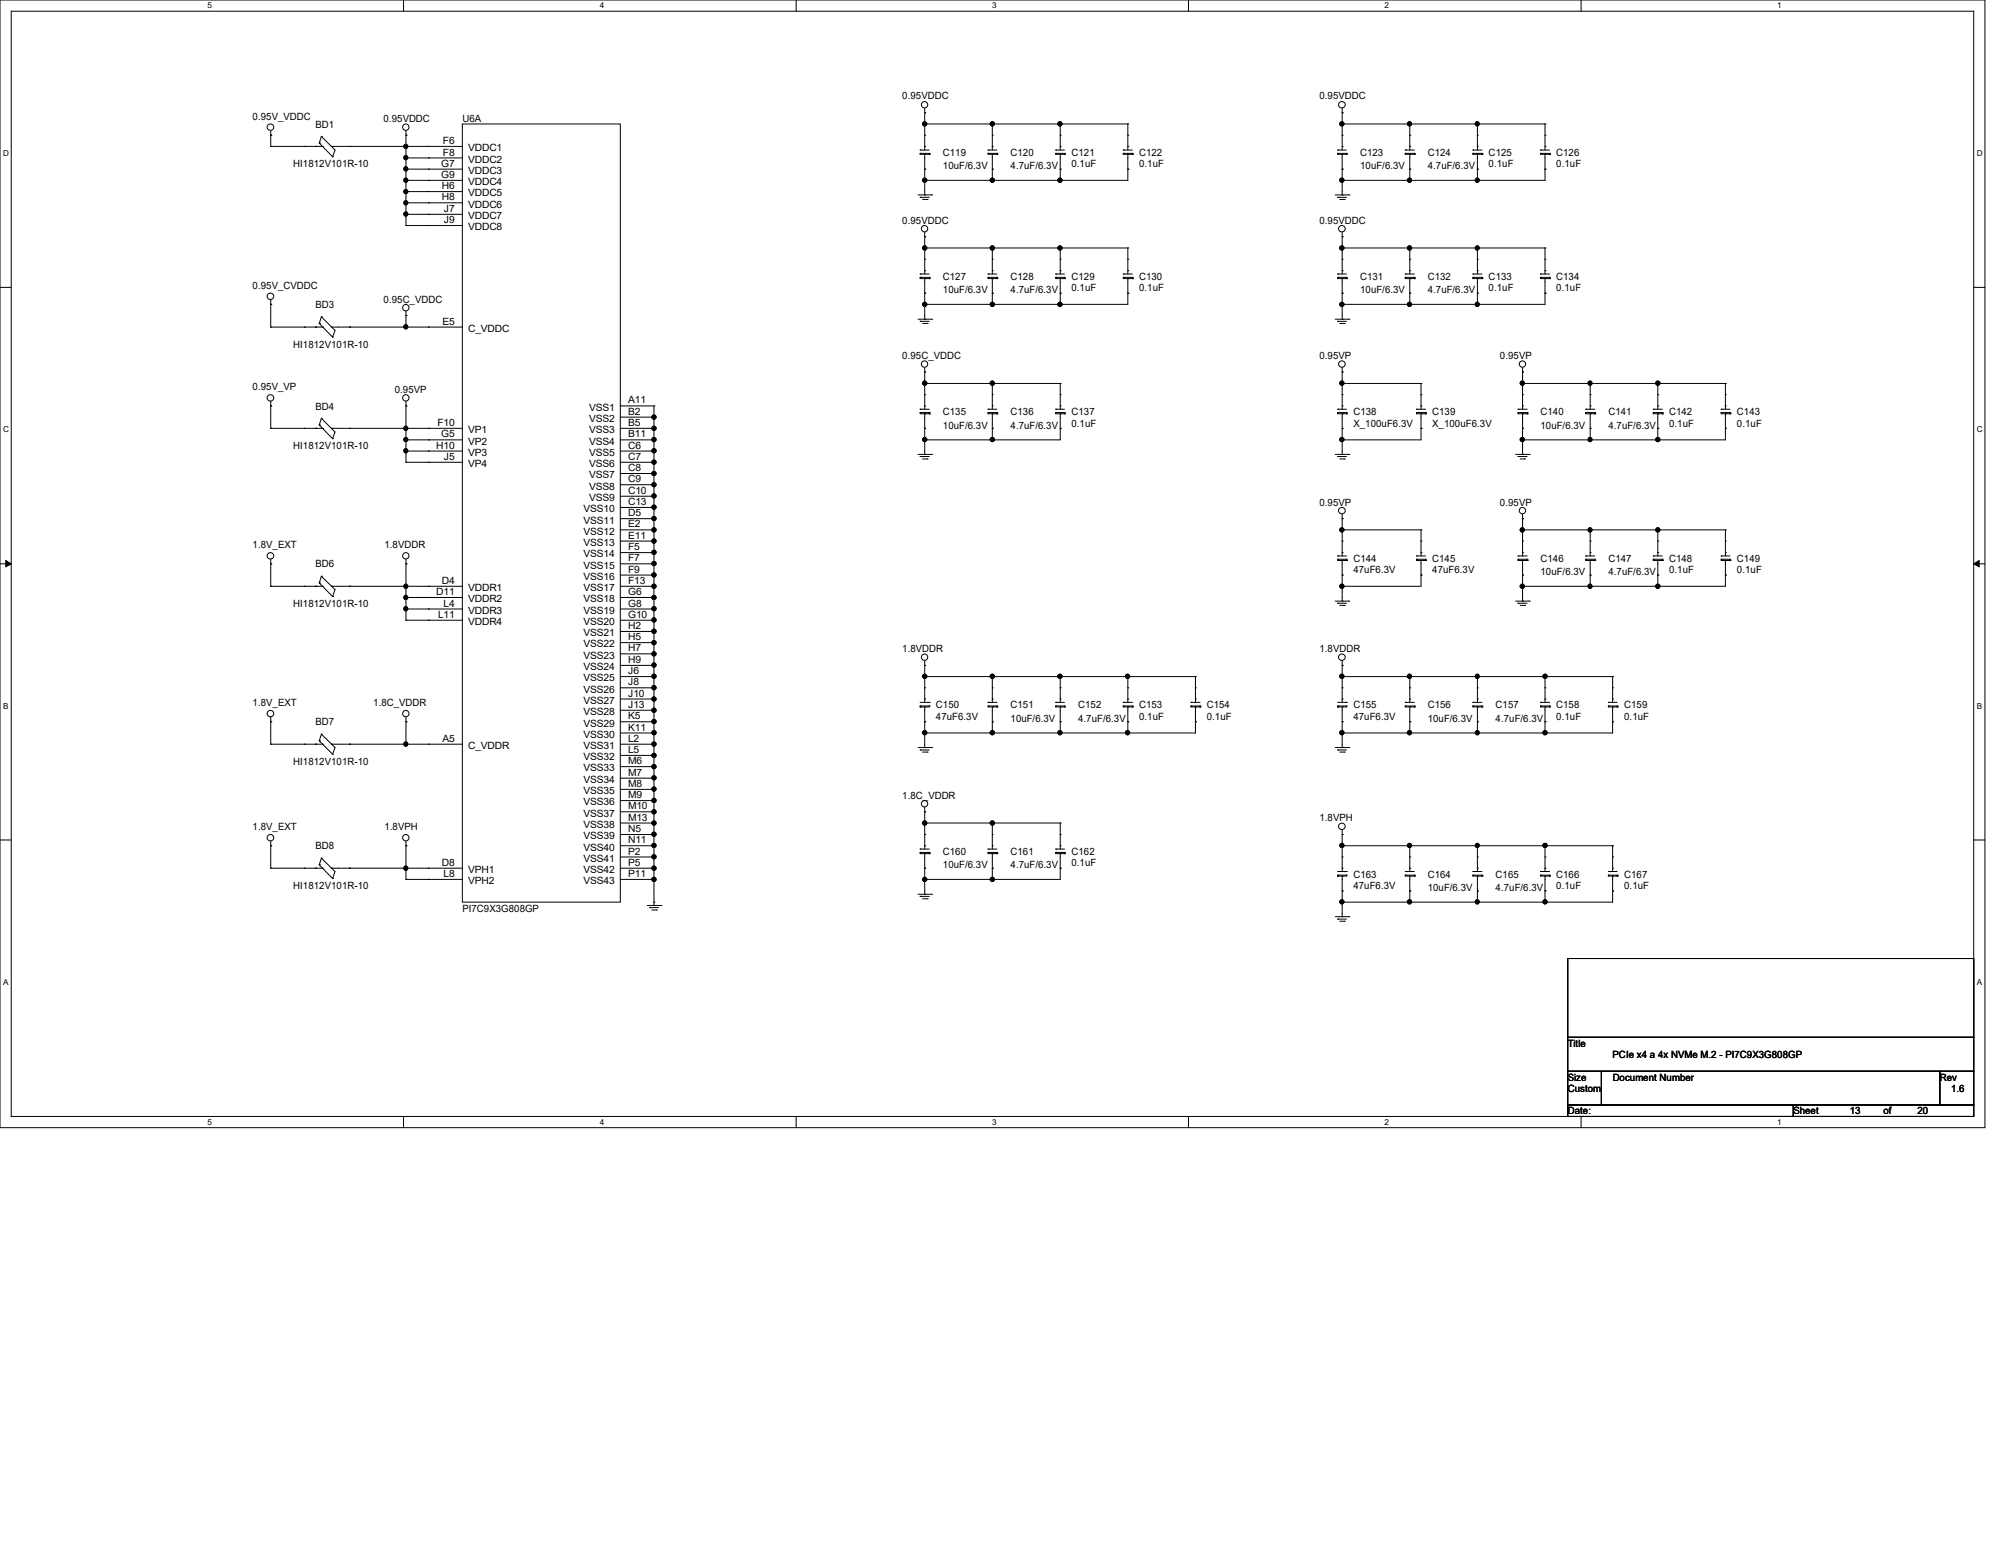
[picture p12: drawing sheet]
<svg xmlns="http://www.w3.org/2000/svg" width="279mm" height="216mm" viewBox="0 0 279 216" stroke-linecap="round" stroke-linejoin="round" font-family="sans-serif">
<path d="M0 0h277.2v157.5h-277.2zM1.6 1.6h274v154.3h-274z" fill="none" stroke="#000" stroke-width=".14"/>
<g fill="#fff">
<path d="M29 .2h.5v1.2h-.5z"/>
<path d="M29 156.1h.5v1.2h-.5z"/>
</g>
<path d="M56.3 0v1.6M56.3 155.9v1.6" fill="none" stroke="#000" stroke-width=".14"/>
<g fill="#fff">
<path d="M83.7 .2h.6v1.2h-.6z"/>
<path d="M83.7 156.1h.6v1.2h-.6z"/>
</g>
<path d="M111.2 0v1.6M111.2 155.9v1.6" fill="none" stroke="#000" stroke-width=".14"/>
<g fill="#fff">
<path d="M138.6 .2h.5v1.2h-.5z"/>
<path d="M138.6 156.1h.5v1.2h-.5z"/>
</g>
<path d="M165.9 0v1.6M165.9 155.9v1.6" fill="none" stroke="#000" stroke-width=".14"/>
<g fill="#fff">
<path d="M193.3 .2h.6v1.2h-.6z"/>
<path d="M193.3 156.1h.6v1.2h-.6z"/>
</g>
<path d="M220.8 0v1.6M220.8 155.9v1.6" fill="none" stroke="#000" stroke-width=".14"/>
<g fill="#fff">
<path d="M248.2 .2h.6v1.2h-.6z"/>
<path d="M248.2 156.1h.6v1.2h-.6z"/>
<path d="M.4 20.8h.8v1.2h-.8z"/>
<path d="M276 20.8h.8v1.2h-.8z"/>
<path d="M.4 59.4h.8v1.2h-.8z"/>
<path d="M276 59.4h.8v1.2h-.8z"/>
</g>
<path d="M0 40.1h1.6M275.6 40.1h1.6" fill="none" stroke="#000" stroke-width=".14"/>
<g fill="#fff">
<path d="M.4 98h.7v1.2h-.7z"/>
<path d="M276 98h.7v1.2h-.7z"/>
</g>
<path d="M0 78.7h1.6M275.6 78.7h1.6" fill="none" stroke="#000" stroke-width=".14"/>
<path d="M.8 78.3l.8 .4-.8 .5zM275.6 78.7l.8-.4v.9z" fill="#000" stroke="#000" stroke-width=".14"/>
<g fill="#fff">
<path d="M.4 136.6h.7v1.2h-.7z"/>
<path d="M276 136.6h.7v1.2h-.7z"/>
</g>
<g fill="none" stroke="#000" stroke-width=".14">
<path d="M37.8 18.9h.1M37.8 18.2v2.2M44.6 20h.1M44.6 20l1.8 1.9M44.9 19h.1M44.9 19l1.9 2-.4 .9M44.9 19l-.3 1M56.7 18.9h.1M56.7 18.2v13.3M64.6 17.3h22v108.7h-22zM129.1 15.7h.1M129.1 18.9h.1"/>
<path d="M129.1 17.3h.1M129.1 15.1v5.9M129.1 17.3h28.4M138.6 18.9h.1M138.6 17.3h.1M138.6 17.3v3.7M148 18.9h.1M148 17.3h.1M148 17.3v3.7M157.5 18.9h.1M157.5 17.3h.1M157.5 17.3v3.7"/>
<path d="M187.4 15.7h.1M187.4 18.9h.1M187.4 17.3h.1M187.4 15.1v5.9M187.4 17.3h28.3M196.8 18.9h.1M196.8 17.3h.1M196.8 17.3v3.7M206.3 18.9h.1M206.3 17.3h.1M206.3 17.3v3.7M215.7 18.9h.1"/>
<path d="M215.7 17.3h.1M215.7 17.3v3.7M37.8 20.4h.1M37.8 20.4h7.2M42.5 20.4h.1M44.1 20.4h.1M45 20.4h.1M46.3 20.4h.1M46.3 20.4h18.3M46.4 21.9h.1M48.8 20.4h.1M56.7 20.4h.1"/>
<path d="M56.7 22.1h.1M56.7 23.6h.1M56.7 25.2h.1M56.7 26.8h.1M56.7 28.3h.1M56.7 29.9h.1M56.7 31.5h.1M56.7 22.1h7.9M56.7 23.6h7.9M56.7 25.2h7.9M56.7 26.8h7.9M56.7 28.3h7.9"/>
<path d="M56.7 29.9h7.9M56.7 31.5h7.9M59.8 20.4h.1M59.8 22.1h.1M59.8 23.6h.1M59.8 25.2h.1M59.8 26.8h.1M59.8 28.3h.1M59.8 29.9h.1M59.8 31.5h.1M128.2 27.2h1.9M128.5 27.6h.1"/>
<path d="M128.5 38.3h.1M128.5 38.7h.1M128.5 21h.1M128.5 21.4h.1M128.5 27.6h1.3M128.5 21.4v.1h1.3M128.5 21h1.3M128.5 21.4h1.3M128.5 38.7v.2h1.3M128.5 38.3h1.3M128.5 38.7h1.3M128.8 27.9h.7"/>
<path d="M129.1 27.2h.1M129.1 33.1h.1M129.1 38.9h.1M129.1 37.8h.1M129.1 36.2h.1M129.1 21.5h.1M129.1 20.4h.1M129.1 23.6h.1M129.1 25.2h.1M129.1 34.6h.1M129.1 21.5v5.7M129.1 32.4v5.9"/>
<path d="M129.1 38.9v5.7M129.1 34.6h28.4M129.5 27.9h.1M129.8 38.9h.1M129.8 38.7h.1M129.8 21.5h.1M129.8 21.4h.1M129.8 21.4v.1M129.8 38.7v.2M130.1 27.2h.1M138 38.3h.1M138 38.7h.1"/>
<path d="M138 21h.1M138 21.4h.1M138 21.4v.1h1.2M138 21h1.2M138 21.4h1.2M138 38.7v.2h1.2M138 38.3h1.2M138 38.7h1.2M138.6 38.9h.1M138.6 37.8h.1M138.6 36.2h.1M138.6 21.5h.1"/>
<path d="M138.6 20.4h.1M138.6 23.6h.1M138.6 25.2h.1M138.6 34.6h.1M138.6 21.5v3.7M138.6 34.6v3.7M138.6 38.9v3.6M139.2 38.9h.1M139.2 38.7h.1M139.2 21.5h.1M139.2 21.4h.1M139.2 21.4v.1"/>
<path d="M139.2 38.7v.2M147.4 21h.1M147.4 21.4h.1M147.4 38.3h.1M147.4 38.7h.1M147.4 21.4v.1h1.2M147.4 21h1.2M147.4 21.4h1.2M147.4 38.7v.2h1.2M147.4 38.3h1.2M147.4 38.7h1.2M148 21.5h.1"/>
<path d="M148 20.4h.1M148 23.6h.1M148 38.9h.1M148 37.8h.1M148 36.2h.1M148 25.2h.1M148 34.6h.1M148 21.5v3.7M148 34.6v3.7M148 38.9v3.6M148.6 21.5h.1M148.6 21.4h.1"/>
<path d="M148.6 38.9h.1M148.6 38.7h.1M148.6 21.4v.1M148.6 38.7v.2M156.8 21h.1M156.8 21.4h.1M156.8 38.3h.1M156.8 38.7h.1M156.8 21.4v.1h1.3M156.8 21h1.3M156.8 21.4h1.3M156.8 38.7v.2h1.3"/>
<path d="M156.8 38.3h1.3M156.8 38.7h1.3M157.5 21.5h.1M157.5 20.4h.1M157.5 23.6h.1M157.5 38.9h.1M157.5 37.8h.1M157.5 36.2h.1M157.5 34.6h.1M157.5 21.5v3.7h-28.4M157.5 34.6v3.7M157.5 38.9v3.6h-28.4"/>
<path d="M158.1 21.5h.1M158.1 21.4h.1M158.1 38.9h.1M158.1 38.7h.1M158.1 21.4v.1M158.1 38.7v.2M186.4 27.2h1.9M186.8 27.6h.1M186.8 21h.1M186.8 21.4h.1M186.8 38.3h.1M186.8 38.7h.1"/>
<path d="M186.8 27.6h1.2M186.8 21.4v.1h1.2M186.8 21h1.2M186.8 21.4h1.2M186.8 38.7v.2h1.2M186.8 38.3h1.2M186.8 38.7h1.2M187.1 27.9h.6M187.4 27.2h.1M187.4 33.1h.1M187.4 21.5h.1M187.4 20.4h.1"/>
<path d="M187.4 23.6h.1M187.4 38.9h.1M187.4 37.8h.1M187.4 36.2h.1M187.4 25.2h.1M187.4 34.6h.1M187.4 21.5v5.7M187.4 32.4v5.9M187.4 38.9v5.7M187.4 34.6h28.3M187.7 27.9h.1M188 21.5h.1"/>
<path d="M188 21.4h.1M188 38.9h.1M188 38.7h.1M188 21.4v.1M188 38.7v.2M188.3 27.2h.1M196.2 21h.1M196.2 21.4h.1M196.2 38.3h.1M196.2 38.7h.1M196.2 21.4v.1h1.3M196.2 21h1.3"/>
<path d="M196.2 21.4h1.3M196.2 38.7v.2h1.3M196.2 38.3h1.3M196.2 38.7h1.3M196.8 21.5h.1M196.8 20.4h.1M196.8 23.6h.1M196.8 38.9h.1M196.8 37.8h.1M196.8 36.2h.1M196.8 25.2h.1M196.8 34.6h.1"/>
<path d="M196.8 21.5v3.7M196.8 34.6v3.7M196.8 38.9v3.6M197.5 21.5h.1M197.5 21.4h.1M197.5 38.9h.1M197.5 38.7h.1M197.5 21.4v.1M197.5 38.7v.2M205.7 21h.1M205.7 21.4h.1M205.7 38.3h.1"/>
<path d="M205.7 38.7h.1M205.7 21.4v.1h1.2M205.7 38.7v.2h1.2M205.7 21h1.2M205.7 21.4h1.2M205.7 38.3h1.2M205.7 38.7h1.2M206.3 21.5h.1M206.3 20.4h.1M206.3 23.6h.1M206.3 38.9h.1M206.3 37.8h.1"/>
<path d="M206.3 36.2h.1M206.3 25.2h.1M206.3 34.6h.1M206.3 21.5v3.7M206.3 34.6v3.7M206.3 38.9v3.6M206.9 21.5h.1M206.9 21.4h.1M206.9 38.9h.1M206.9 38.7h.1M206.9 21.4v.1M206.9 38.7v.2"/>
<path d="M215.1 21h.1M215.1 21.4h.1M215.1 38.3h.1M215.1 38.7h.1M215.1 21.4v.1h1.3M215.1 21h1.3M215.1 21.4h1.3M215.1 38.7v.2h1.3M215.1 38.3h1.3M215.1 38.7h1.3M215.7 21.5h.1M215.7 20.4h.1"/>
<path d="M215.7 23.6h.1M215.7 38.9h.1M215.7 37.8h.1M215.7 36.2h.1M215.7 34.6h.1M215.7 21.5v3.7h-28.3M215.7 34.6v3.7M215.7 38.9v3.6h-28.3M216.4 21.5h.1M216.4 21.4h.1M216.4 38.9h.1M216.4 38.7h.1"/>
<path d="M216.4 21.4v.1M216.4 38.7v.2M37.8 42.5h.1M37.8 56.7h.1M37.8 45.7h.1M37.8 59.8h.1M37.8 41.9v3.8M37.8 56v3.8M37.8 59.8h7.2M37.8 45.7h7.2M42.5 45.7h.1M42.5 59.8h.1"/>
<path d="M44.1 45.7h.1M44.1 59.8h.1M44.6 45.2h.1M44.6 59.4h.1M44.6 45.2l1.8 1.9M44.6 59.4l1.8 1.9M44.9 44.2h.1M44.9 58.4h.1M44.9 44.2l1.9 1.9-.4 1M44.9 44.2l-.3 1M44.9 58.4l1.9 1.9-.4 1M44.9 58.4l-.3 1"/>
<path d="M45 45.7h.1M45 59.8h.1M46.3 45.7h.1M46.3 59.8h.1M46.3 59.8h18.3M46.3 45.7h18.3M46.4 47.1h.1M48.8 45.7h.1M48.8 59.8h.1M56.7 44.1h.1M56.7 56.7h.1M56.7 45.7h.1"/>
<path d="M56.7 59.8h.1M56.7 43.5v2.2M56.7 56v8.6M59.8 59.8h.1M59.8 45.7h.1M86.6 56.7h4.7M86.6 58.3h4.7M86.6 59.8h4.7M91.3 56.7h.1M91.3 58.3h.1M91.3 59.8h.1M91.3 56.7v69.7"/>
<path d="M128.2 44.6h1.9M128.5 44.9h.1M128.5 57.1h.1M128.5 57.6h.1M128.5 44.9h1.3M128.5 57.6v.2h1.3M128.5 57.1h1.3M128.5 57.6h1.3M128.8 45.2h.7M129.1 44.6h.1M129.1 51.9h.1M129.1 57.8h.1"/>
<path d="M129.1 56.7h.1M129.1 59.8h.1M129.1 55.1h.1M129.1 40.9h.1M129.1 42.5h.1M129.1 53.6h.1M129.1 51.4v5.7M129.1 57.8v5.7M129.1 53.6h18.9M129.5 45.2h.1M129.8 57.8h.1M129.8 57.6h.1"/>
<path d="M129.8 57.6v.2M130.1 44.6h.1M138 57.1h.1M138 57.6h.1M138 57.6v.2h1.2M138 57.1h1.2M138 57.6h1.2M138.6 57.8h.1M138.6 56.7h.1M138.6 59.8h.1M138.6 55.1h.1M138.6 40.9h.1"/>
<path d="M138.6 42.5h.1M138.6 53.6h.1M138.6 53.6v3.5M138.6 57.8v3.6M139.2 57.8h.1M139.2 57.6h.1M139.2 57.6v.2M147.4 57.1h.1M147.4 57.6h.1M147.4 57.6v.2h1.2M147.4 57.1h1.2M147.4 57.6h1.2"/>
<path d="M148 57.8h.1M148 56.7h.1M148 59.8h.1M148 55.1h.1M148 40.9h.1M148 42.5h.1M148 53.6h.1M148 53.6v3.5M148 57.8v3.6h-18.9M148.6 57.8h.1M148.6 57.6h.1M148.6 57.6v.2"/>
<path d="M157.5 40.9h.1M186.4 44.6h1.9M186.8 44.9h.1M186.8 57.1h.1M186.8 57.6h.1M186.8 44.9h1.2M186.8 57.6v.2h1.2M186.8 57.1h1.2M186.8 57.6h1.2M187.1 45.2h.6M187.4 44.6h.1M187.4 51.9h.1"/>
<path d="M187.4 40.9h.1M187.4 57.8h.1M187.4 56.7h.1M187.4 59.8h.1M187.4 55.1h.1M187.4 42.5h.1M187.4 53.6h.1M187.4 51.4v5.7M187.4 57.8v5.7M187.4 53.6h11M187.7 45.2h.1M188 57.8h.1"/>
<path d="M188 57.6h.1M188 57.6v.2M188.3 44.6h.1M196.8 40.9h.1M196.8 42.5h.1M197.8 57.1h.1M197.8 57.6h.1M197.8 57.6v.2h1.3M197.8 57.1h1.3M197.8 57.6h1.3M198.4 57.8h.1M198.4 56.7h.1"/>
<path d="M198.4 59.8h.1M198.4 55.1h.1M198.4 53.6h.1M198.4 57.8v3.6h-11M198.4 53.6v3.5M199.1 57.8h.1M199.1 57.6h.1M199.1 57.6v.2M206.3 40.9h.1M206.3 42.5h.1M212 57.1h.1M212 57.6h.1"/>
<path d="M212 57.6v.2h1.2M212 57.1h1.2M212 57.6h1.2M212.6 51.9h.1M212.6 57.8h.1M212.6 56.7h.1M212.6 59.8h.1M212.6 55.1h.1M212.6 53.6h.1M212.6 51.4v5.7M212.6 57.8v5.7M212.6 53.6h28.3"/>
<path d="M213.2 57.8h.1M213.2 57.6h.1M213.2 57.6v.2M215.7 40.9h.1M221.4 57.1h.1M221.4 57.6h.1M221.4 57.6v.2h1.3M221.4 57.1h1.3M221.4 57.6h1.3M222 57.8h.1M222 56.7h.1M222 59.8h.1"/>
<path d="M222 55.1h.1M222 53.6h.1M222 53.6v3.5M222 57.8v3.6M222.7 57.8h.1M222.7 57.6h.1M222.7 57.6v.2M230.8 57.1h.1M230.8 57.6h.1M230.8 57.6v.2h1.3M230.8 57.1h1.3M230.8 57.6h1.3"/>
<path d="M231.5 57.8h.1M231.5 56.7h.1M231.5 59.8h.1M231.5 55.1h.1M231.5 53.6h.1M231.5 53.6v3.5M231.5 57.8v3.6M232.1 57.8h.1M232.1 57.6h.1M232.1 57.6v.2M240.3 57.1h.1M240.3 57.6h.1"/>
<path d="M240.3 57.6v.2h1.3M240.3 57.1h1.3M240.3 57.6h1.3M240.9 57.8h.1M240.9 56.7h.1M240.9 59.8h.1M240.9 55.1h.1M240.9 53.6h.1M240.9 53.6v3.5M240.9 57.8v3.6h-28.3M241.6 57.8h.1M241.6 57.6h.1"/>
<path d="M241.6 57.6v.2M37.8 78.7h.1M37.8 78.1v3.8M46.4 61.3h.1M56.7 78.7h.1M56.7 61.4h.1M56.7 63h.1M56.7 64.6h.1M56.7 78.1v8.5M56.7 61.4h7.9M56.7 63h7.9M56.7 64.6h7.9"/>
<path d="M59.8 61.4h.1M59.8 63h.1M59.8 64.6h.1M86.6 61.4h4.7M86.6 63h4.7M86.6 64.6h4.7M86.6 66.1h4.7M86.6 67.7h4.7M86.6 69.3h4.7M86.6 70.9h4.7M86.6 72.4h4.7M86.6 74h4.7"/>
<path d="M86.6 75.6h4.7M86.6 77.2h4.7M86.6 78.7h4.7M91.3 61.4h.1M91.3 63h.1M91.3 64.6h.1M91.3 66.1h.1M91.3 67.7h.1M91.3 69.3h.1M91.3 70.9h.1M91.3 72.4h.1M91.3 74h.1"/>
<path d="M91.3 75.6h.1M91.3 77.2h.1M91.3 78.7h.1M128.2 63.5h1.9M128.5 63.8h.1M128.5 63.8h1.3M128.8 64.1h.7M129.1 63.5h.1M129.1 61.4h.1M129.5 64.1h.1M130.1 63.5h.1M138.6 61.4h.1"/>
<path d="M186.4 63.5h1.9M186.8 63.8h.1M186.8 77.6h.1M186.8 78.1h.1M186.8 63.8h1.2M186.8 78.1v.2h1.2M186.8 77.6h1.2M186.8 78.1h1.2M187.1 64.1h.6M187.4 72.4h.1M187.4 63.5h.1M187.4 78.3h.1"/>
<path d="M187.4 77.2h.1M187.4 75.6h.1M187.4 74h.1M187.4 61.4h.1M187.4 71.8v5.8M187.4 78.3v5.6M187.4 74h11M187.7 64.1h.1M188 78.3h.1M188 78.1h.1M188 78.1v.2M188.3 63.5h.1"/>
<path d="M197.8 77.6h.1M197.8 78.1h.1M197.8 78.1v.2h1.3M197.8 77.6h1.3M197.8 78.1h1.3M198.4 78.3h.1M198.4 77.2h.1M198.4 75.6h.1M198.4 74h.1M198.4 78.3v3.6h-11M198.4 74v3.6M199.1 78.3h.1"/>
<path d="M199.1 78.1h.1M199.1 78.1v.2M211.6 63.5h1.9M212 63.8h.1M212 77.6h.1M212 78.1h.1M212 63.8h1.2M212 78.1v.2h1.2M212 77.6h1.2M212 78.1h1.2M212.3 64.1h.6M212.6 72.4h.1"/>
<path d="M212.6 63.5h.1M212.6 78.3h.1M212.6 77.2h.1M212.6 75.6h.1M212.6 74h.1M212.6 61.4h.1M212.6 71.8v5.8M212.6 78.3v5.6M212.6 74h28.3M212.9 64.1h.1M213.2 78.3h.1M213.2 78.1h.1"/>
<path d="M213.2 78.1v.2M213.5 63.5h.1M221.4 77.6h.1M221.4 78.1h.1M221.4 78.1v.2h1.3M221.4 77.6h1.3M221.4 78.1h1.3M222 78.3h.1M222 77.2h.1M222 75.6h.1M222 74h.1M222 61.4h.1"/>
<path d="M222 74v3.6M222 78.3v3.6M222.7 78.3h.1M222.7 78.1h.1M222.7 78.1v.2M230.8 77.6h.1M230.8 78.1h.1M230.8 78.1v.2h1.3M230.8 77.6h1.3M230.8 78.1h1.3M231.5 78.3h.1M231.5 77.2h.1"/>
<path d="M231.5 75.6h.1M231.5 74h.1M231.5 61.4h.1M231.5 74v3.6M231.5 78.3v3.6M232.1 78.3h.1M232.1 78.1h.1M232.1 78.1v.2M240.3 77.6h.1M240.3 78.1h.1M240.3 78.1v.2h1.3M240.3 77.6h1.3"/>
<path d="M240.3 78.1h1.3M240.9 78.3h.1M240.9 77.2h.1M240.9 75.6h.1M240.9 74h.1M240.9 74v3.6M240.9 78.3v3.6h-28.3M241.6 78.3h.1M241.6 78.1h.1M241.6 78.1v.2M37.8 81.9h.1M37.8 81.9h7.2"/>
<path d="M42.5 81.9h.1M44.1 81.9h.1M44.6 81.4h.1M44.6 81.4l1.8 1.9M44.9 80.5h.1M44.9 80.5l1.9 1.8-.4 1M44.9 80.5l-.3 .9M45 81.9h.1M46.3 81.9h.1M46.3 81.9h18.3M46.4 83.3h.1M48.8 81.9h.1"/>
<path d="M56.7 86.6h.1M56.7 85h.1M56.7 81.9h.1M56.7 83.4h.1M56.7 83.4h7.9M56.7 85h7.9M56.7 86.6h7.9M59.8 81.9h.1M59.8 83.4h.1M59.8 85h.1M59.8 86.6h.1M86.6 80.3h4.7"/>
<path d="M86.6 81.9h4.7M86.6 83.4h4.7M86.6 85h4.7M86.6 86.6h4.7M86.6 88.2h4.7M86.6 89.7h4.7M86.6 91.3h4.7M86.6 92.9h4.7M86.6 94.5h4.7M86.6 96.1h4.7M86.6 97.6h4.7M86.6 99.2h4.7"/>
<path d="M91.3 80.3h.1M91.3 81.9h.1M91.3 83.4h.1M91.3 85h.1M91.3 86.6h.1M91.3 88.2h.1M91.3 89.7h.1M91.3 91.3h.1M91.3 92.9h.1M91.3 94.5h.1M91.3 96.1h.1M91.3 97.6h.1"/>
<path d="M91.3 99.2h.1M128.5 98.7h.1M128.5 98.6h.1M128.5 98.1h1.3M128.5 98.6h1.3M128.5 98.6v.1M129.1 92.9h.1M129.1 98.7h.1M129.1 97.6h.1M129.1 96.1h.1M129.1 94.5h.1M129.1 92.3v5.8"/>
<path d="M129.1 98.7v5.7M129.1 94.5h37.8M129.8 98.1h.1M129.8 98.6h.1M129.8 98.6v.1h-1.3M138 98.1h.1M138 98.6h.1M138 98.6v.1h1.2M138 98.1h1.2M138 98.6h1.2M138.6 98.7h.1M138.6 97.6h.1"/>
<path d="M138.6 96.1h.1M138.6 94.5h.1M138.6 94.5v3.6M138.6 98.7v3.7M139.2 98.7h.1M139.2 98.6h.1M139.2 98.6v.1M147.4 98.1h.1M147.4 98.6h.1M147.4 98.6v.1h1.2M147.4 98.1h1.2M147.4 98.6h1.2"/>
<path d="M148 98.7h.1M148 97.6h.1M148 96.1h.1M148 94.5h.1M148 94.5v3.6M148 98.7v3.7M148.6 98.7h.1M148.6 98.6h.1M148.6 98.6v.1M156.8 98.1h.1M156.8 98.6h.1M156.8 98.6v.1h1.3"/>
<path d="M156.8 98.1h1.3M156.8 98.6h1.3M157.5 98.7h.1M157.5 97.6h.1M157.5 96.1h.1M157.5 94.5h.1M157.5 94.5v3.6M157.5 98.7v3.7M158.1 98.7h.1M158.1 98.6h.1M158.1 98.6v.1M166.3 98.1h.1"/>
<path d="M166.3 98.6h.1M166.3 98.6v.1h1.3M166.3 98.1h1.3M166.3 98.6h1.3M166.9 98.7h.1M166.9 97.6h.1M166.9 96.1h.1M166.9 94.5h.1M166.9 94.5v3.6M166.9 98.7v3.7h-37.8M167.6 98.7h.1M167.6 98.6h.1"/>
<path d="M167.6 98.6v.1M186.4 83.9h1.9M186.8 84.2h.1M186.8 98.7h.1M186.8 98.6h.1M186.8 84.2h1.2M186.8 98.1h1.2M186.8 98.6h1.2M186.8 98.6v.1M187.1 84.5h.6M187.4 83.9h.1M187.4 92.9h.1"/>
<path d="M187.4 98.7h.1M187.4 97.6h.1M187.4 96.1h.1M187.4 80.3h.1M187.4 81.9h.1M187.4 94.5h.1M187.4 92.3v5.8M187.4 98.7v5.7M187.4 94.5h37.8M187.7 84.5h.1M188 98.1h.1M188 98.6h.1"/>
<path d="M188 98.6v.1h-1.2M188.3 83.9h.1M196.2 98.1h.1M196.2 98.6h.1M196.2 98.6v.1h1.3M196.2 98.1h1.3M196.2 98.6h1.3M196.8 98.7h.1M196.8 97.6h.1M196.8 96.1h.1M196.8 94.5h.1M196.8 94.5v3.6"/>
<path d="M196.8 98.7v3.7M197.5 98.7h.1M197.5 98.6h.1M197.5 98.6v.1M198.4 80.3h.1M205.7 98.1h.1M205.7 98.6h.1M205.7 98.6v.1h1.2M205.7 98.1h1.2M205.7 98.6h1.2M206.3 98.7h.1M206.3 97.6h.1"/>
<path d="M206.3 96.1h.1M206.3 94.5h.1M206.3 94.5v3.6M206.3 98.7v3.7M206.9 98.7h.1M206.9 98.6h.1M206.9 98.6v.1M211.6 83.9h1.9M212 84.2h.1M212 84.2h1.2M212.3 84.5h.6M212.6 83.9h.1"/>
<path d="M212.6 80.3h.1M212.6 81.9h.1M212.9 84.5h.1M213.5 83.9h.1M215.1 98.1h.1M215.1 98.6h.1M215.1 98.6v.1h1.3M215.1 98.1h1.3M215.1 98.6h1.3M215.7 98.7h.1M215.7 97.6h.1M215.7 96.1h.1"/>
<path d="M215.7 94.5h.1M215.7 94.5v3.6M215.7 98.7v3.7M216.4 98.7h.1M216.4 98.6h.1M216.4 98.6v.1M222 80.3h.1M222 81.9h.1M224.6 98.1h.1M224.6 98.6h.1M224.6 98.6v.1h1.2M224.6 98.1h1.2"/>
<path d="M224.6 98.6h1.2M225.2 98.7h.1M225.2 97.6h.1M225.2 96.1h.1M225.2 94.5h.1M225.2 98.7v3.7h-37.8M225.2 94.5v3.6M225.8 98.7h.1M225.8 98.6h.1M225.8 98.6v.1M231.5 80.3h.1M231.5 81.9h.1"/>
<path d="M240.9 80.3h.1M0 117.3h1.6M37.8 100.8h.1M37.8 118.1h.1M37.8 103.9h.1M37.8 100.2v3.7M37.8 117.5v3.7M37.8 103.9h7.2M42.5 103.9h.1M44.1 103.9h.1M44.6 103.5h.1M44.6 103.5l1.8 1.8"/>
<path d="M44.9 102.5h.1M44.9 119.8h.1M44.9 102.5l1.9 1.9-.4 .9M44.9 102.5l-.3 1M44.9 119.8l1.9 1.9-.4 1M44.9 119.8l-.3 1M45 103.9h.1M46.3 103.9h.1M46.3 103.9h18.3M46.4 105.3h.1M48.8 103.9h.1M56.7 100.8h.1"/>
<path d="M56.7 118.1h.1M56.7 103.9h.1M56.7 100.2v3.7M56.7 117.5v5.3M59.8 103.9h.1M86.6 103.9h4.7M86.6 100.8h4.7M86.6 102.4h4.7M86.6 105.5h4.7M86.6 107.1h4.7M86.6 108.7h4.7M86.6 110.2h4.7"/>
<path d="M86.6 111.8h4.7M86.6 113.4h4.7M86.6 114.9h4.7M86.6 116.5h4.7M86.6 118.1h4.7M86.6 119.7h4.7M91.3 100.8h.1M91.3 102.4h.1M91.3 103.9h.1M91.3 105.5h.1M91.3 107.1h.1M91.3 108.7h.1"/>
<path d="M91.3 110.2h.1M91.3 111.8h.1M91.3 113.4h.1M91.3 114.9h.1M91.3 116.5h.1M91.3 118.1h.1M91.3 119.7h.1M128.2 104.4h1.9M128.5 104.7h.1M128.5 118.6h.1M128.5 119h.1M128.5 104.7h1.3"/>
<path d="M128.5 119v.2h1.3M128.5 118.6h1.3M128.5 119h1.3M128.8 105h.7M129.1 113.4h.1M129.1 104.4h.1M129.1 100.8h.1M129.1 119.2h.1M129.1 118.1h.1M129.1 116.5h.1M129.1 114.9h.1M129.1 102.4h.1"/>
<path d="M129.1 112.7v5.9M129.1 119.2v5.7M129.1 114.9h18.9M129.5 105h.1M129.8 119.2h.1M129.8 119h.1M129.8 119v.2M130.1 104.4h.1M138 118.6h.1M138 119h.1M138 119v.2h1.2M138 118.6h1.2"/>
<path d="M138 119h1.2M138.6 100.8h.1M138.6 119.2h.1M138.6 118.1h.1M138.6 116.5h.1M138.6 114.9h.1M138.6 102.4h.1M138.6 114.9v3.7M138.6 119.2v3.6M139.2 119.2h.1M139.2 119h.1M139.2 119v.2"/>
<path d="M147.4 118.6h.1M147.4 119h.1M147.4 119v.2h1.2M147.4 118.6h1.2M147.4 119h1.2M148 119.2h.1M148 118.1h.1M148 116.5h.1M148 100.8h.1M148 114.9h.1M148 102.4h.1M148 114.9v3.7"/>
<path d="M148 119.2v3.6h-18.9M148.6 119.2h.1M148.6 119h.1M148.6 119v.2M157.5 100.8h.1M157.5 102.4h.1M166.9 100.8h.1M186.4 104.4h1.9M186.8 104.7h.1M186.8 104.7h1.2M187.1 105h.6M187.4 104.4h.1"/>
<path d="M187.4 116.5h.1M187.4 119.7h.1M187.4 100.8h.1M187.4 102.4h.1M187.4 118.1h.1M187.4 115.9v5.8M187.4 118.1h37.8M187.7 105h.1M188.3 104.4h.1M196.8 100.8h.1M196.8 119.7h.1M196.8 102.4h.1"/>
<path d="M196.8 118.1h.1M196.8 118.1v3.6M206.3 100.8h.1M206.3 119.7h.1M206.3 102.4h.1M206.3 118.1h.1M206.3 118.1v3.6M215.7 100.8h.1M215.7 119.7h.1M215.7 102.4h.1M215.7 118.1h.1M215.7 118.1v3.6"/>
<path d="M225.2 119.7h.1M225.2 100.8h.1M225.2 118.1h.1M225.2 118.1v3.6M275.6 117.3h1.6M37.8 121.2h.1M37.8 121.2h7.2M42.5 121.2h.1M44.1 121.2h.1M44.6 120.8h.1M44.6 120.8l1.8 1.9M45 121.2h.1"/>
<path d="M46.3 121.2h.1M46.3 121.2h18.3M46.4 122.7h.1M48.8 121.2h.1M56.7 121.2h.1M56.7 122.8h.1M56.7 122.8h7.9M59.8 121.2h.1M59.8 122.8h.1M86.6 121.2h4.7M86.6 122.8h4.7M90.4 126.4h1.9"/>
<path d="M90.7 126.7h.1M90.7 126.7h1.2M91 127.1h.7M91.3 126.4h.1M91.3 121.2h.1M91.3 122.8h.1M91.3 126h.1M91.7 127.1h.1M92.3 126.4h.1M128.2 124.9h1.9M128.5 125.2h.1M128.5 125.2h1.3"/>
<path d="M128.8 125.5h.7M129.1 124.9h.1M129.1 121.2h.1M129.1 122.8h.1M129.5 125.5h.1M130.1 124.9h.1M138.6 121.2h.1M138.6 122.8h.1M148 121.2h.1M186.4 128h1.9M186.8 128.4h.1M186.8 122.3h.1"/>
<path d="M186.8 122.2h.1M186.8 128.4h1.2M186.8 122.2v.1M186.8 121.7h1.2M186.8 122.2h1.2M187.1 128.7h.6M187.4 128h.1M187.4 122.3h.1M187.4 121.2h.1M187.4 124.4h.1M187.4 126h.1M187.4 122.3v5.7"/>
<path d="M187.7 128.7h.1M188 121.7h.1M188 122.2h.1M188 122.2v.1h-1.2M188.3 128h.1M196.2 121.7h.1M196.2 122.2h.1M196.2 122.2v.1h1.3M196.2 121.7h1.3M196.2 122.2h1.3M196.8 122.3h.1M196.8 121.2h.1"/>
<path d="M196.8 124.4h.1M196.8 126h.1M196.8 122.3v3.7M197.5 122.3h.1M197.5 122.2h.1M197.5 122.2v.1M205.7 121.7h.1M205.7 122.2h.1M205.7 122.2v.1h1.2M205.7 121.7h1.2M205.7 122.2h1.2M206.3 122.3h.1"/>
<path d="M206.3 121.2h.1M206.3 124.4h.1M206.3 126h.1M206.3 122.3v3.7M206.9 122.3h.1M206.9 122.2h.1M206.9 122.2v.1M215.1 121.7h.1M215.1 122.2h.1M215.1 122.2v.1h1.3M215.1 121.7h1.3M215.1 122.2h1.3"/>
<path d="M215.7 122.3h.1M215.7 121.2h.1M215.7 124.4h.1M215.7 126h.1M215.7 122.3v3.7M216.4 122.3h.1M216.4 122.2h.1M216.4 122.2v.1M218.9 133.9h56.7v11h-56.7zM224.6 121.7h.1M224.6 122.2h.1M224.6 122.2v.1h1.2"/>
<path d="M224.6 121.7h1.2M224.6 122.2h1.2M225.2 122.3h.1M225.2 121.2h.1M225.2 124.4h.1M225.2 122.3v3.7h-37.8M225.8 122.3h.1M225.8 122.2h.1M225.8 122.2v.1M218.9 144.9h56.7v4.7h-56.7zM218.9 149.6h4.7v4.7h-4.7zM218.9 154.3h31.5v1.6h-31.5z"/>
<path d="M223.6 149.6h47.2v4.7h-47.2zM250.4 154.3h25.2v1.6h-25.2zM270.8 149.6h4.8v4.7h-4.8z"/>
<circle cx="37.8" cy="17.8" r=".46"/>
<circle cx="56.7" cy="17.8" r=".44"/>
<circle cx="129.1" cy="14.6" r=".44"/>
<circle cx="187.4" cy="14.6" r=".46"/>
<circle cx="129.1" cy="31.9" r=".44"/>
<circle cx="187.4" cy="31.9" r=".46"/>
<circle cx="37.8" cy="55.6" r=".46"/>
<circle cx="37.8" cy="41.4" r=".46"/>
<circle cx="56.7" cy="55.6" r=".44"/>
<circle cx="56.7" cy="43" r=".44"/>
<circle cx="129.1" cy="50.8" r=".44"/>
<circle cx="187.4" cy="50.8" r=".46"/>
<circle cx="212.6" cy="50.8" r=".44"/>
<circle cx="37.8" cy="77.6" r=".46"/>
<circle cx="56.7" cy="77.6" r=".44"/>
<circle cx="187.4" cy="71.3" r=".46"/>
<circle cx="212.6" cy="71.3" r=".44"/>
<circle cx="37.8" cy="99.7" r=".46"/>
<circle cx="56.7" cy="99.7" r=".44"/>
<circle cx="129.1" cy="91.8" r=".44"/>
<circle cx="187.4" cy="91.8" r=".46"/>
<circle cx="37.8" cy="117" r=".46"/>
<circle cx="56.7" cy="117" r=".44"/>
<circle cx="129.1" cy="112.2" r=".44"/>
<circle cx="187.4" cy="115.4" r=".46"/>
</g>
<g fill="#000" stroke="#000" stroke-width=".14">
<circle cx="129.1" cy="17.3" r=".3"/>
<circle cx="138.6" cy="17.3" r=".3"/>
<circle cx="148" cy="17.3" r=".3"/>
<circle cx="187.4" cy="17.3" r=".3"/>
<circle cx="196.8" cy="17.3" r=".3"/>
<circle cx="206.3" cy="17.3" r=".29"/>
<circle cx="56.7" cy="25.2" r=".29"/>
<circle cx="56.7" cy="28.3" r=".29"/>
<circle cx="56.7" cy="22" r=".29"/>
<circle cx="56.7" cy="29.9" r=".29"/>
<circle cx="56.7" cy="26.8" r=".29"/>
<circle cx="56.7" cy="20.4" r=".29"/>
<circle cx="56.7" cy="23.6" r=".29"/>
<circle cx="129.1" cy="34.6" r=".3"/>
<circle cx="129.1" cy="25.2" r=".3"/>
<circle cx="138.6" cy="34.6" r=".3"/>
<circle cx="138.6" cy="25.2" r=".3"/>
<circle cx="148" cy="34.6" r=".3"/>
<circle cx="148" cy="25.2" r=".3"/>
<circle cx="187.4" cy="34.6" r=".3"/>
<circle cx="187.4" cy="25.2" r=".3"/>
<circle cx="196.8" cy="25.2" r=".3"/>
<circle cx="196.8" cy="34.6" r=".3"/>
<circle cx="206.3" cy="34.6" r=".29"/>
<circle cx="206.3" cy="25.2" r=".29"/>
<circle cx="56.7" cy="59.8" r=".29"/>
<circle cx="56.7" cy="45.6" r=".29"/>
<circle cx="91.3" cy="58.3" r=".3"/>
<circle cx="91.3" cy="59.8" r=".3"/>
<circle cx="129.1" cy="42.5" r=".3"/>
<circle cx="129.1" cy="53.5" r=".3"/>
<circle cx="138.6" cy="53.5" r=".3"/>
<circle cx="138.6" cy="42.5" r=".3"/>
<circle cx="148" cy="42.5" r=".3"/>
<circle cx="187.4" cy="53.5" r=".3"/>
<circle cx="187.4" cy="42.5" r=".3"/>
<circle cx="196.8" cy="42.5" r=".3"/>
<circle cx="206.3" cy="42.5" r=".29"/>
<circle cx="212.6" cy="53.5" r=".3"/>
<circle cx="222" cy="53.5" r=".29"/>
<circle cx="231.5" cy="53.5" r=".3"/>
<circle cx="56.7" cy="62.9" r=".29"/>
<circle cx="56.7" cy="61.4" r=".29"/>
<circle cx="91.3" cy="77.1" r=".3"/>
<circle cx="91.3" cy="69.3" r=".3"/>
<circle cx="91.3" cy="61.4" r=".3"/>
<circle cx="91.3" cy="64.5" r=".3"/>
<circle cx="91.3" cy="67.7" r=".3"/>
<circle cx="91.3" cy="74" r=".3"/>
<circle cx="91.3" cy="62.9" r=".3"/>
<circle cx="91.3" cy="70.8" r=".3"/>
<circle cx="91.3" cy="75.6" r=".3"/>
<circle cx="91.3" cy="66.1" r=".3"/>
<circle cx="91.3" cy="72.4" r=".3"/>
<circle cx="91.3" cy="78.7" r=".3"/>
<circle cx="129.1" cy="61.4" r=".3"/>
<circle cx="138.6" cy="61.4" r=".3"/>
<circle cx="187.4" cy="61.4" r=".3"/>
<circle cx="187.4" cy="74" r=".3"/>
<circle cx="212.6" cy="74" r=".3"/>
<circle cx="212.6" cy="61.4" r=".3"/>
<circle cx="222" cy="61.4" r=".29"/>
<circle cx="222" cy="74" r=".29"/>
<circle cx="231.5" cy="61.4" r=".3"/>
<circle cx="231.5" cy="74" r=".3"/>
<circle cx="56.7" cy="85" r=".29"/>
<circle cx="56.7" cy="81.9" r=".29"/>
<circle cx="56.7" cy="83.4" r=".29"/>
<circle cx="91.3" cy="96" r=".3"/>
<circle cx="91.3" cy="88.2" r=".3"/>
<circle cx="91.3" cy="92.9" r=".3"/>
<circle cx="91.3" cy="94.4" r=".3"/>
<circle cx="91.3" cy="83.4" r=".3"/>
<circle cx="91.3" cy="91.3" r=".3"/>
<circle cx="91.3" cy="89.7" r=".3"/>
<circle cx="91.3" cy="81.9" r=".3"/>
<circle cx="91.3" cy="85" r=".3"/>
<circle cx="91.3" cy="80.3" r=".3"/>
<circle cx="91.3" cy="86.6" r=".3"/>
<circle cx="91.3" cy="97.6" r=".3"/>
<circle cx="91.3" cy="99.2" r=".3"/>
<circle cx="129.1" cy="94.4" r=".3"/>
<circle cx="138.6" cy="94.4" r=".3"/>
<circle cx="148" cy="94.4" r=".3"/>
<circle cx="157.4" cy="94.4" r=".3"/>
<circle cx="187.4" cy="94.4" r=".3"/>
<circle cx="187.4" cy="81.9" r=".3"/>
<circle cx="196.8" cy="94.4" r=".3"/>
<circle cx="206.3" cy="94.4" r=".29"/>
<circle cx="212.6" cy="81.9" r=".3"/>
<circle cx="215.7" cy="94.4" r=".3"/>
<circle cx="222" cy="81.9" r=".29"/>
<circle cx="231.5" cy="81.9" r=".3"/>
<circle cx="56.7" cy="103.9" r=".29"/>
<circle cx="91.3" cy="114.9" r=".3"/>
<circle cx="91.3" cy="119.7" r=".3"/>
<circle cx="91.3" cy="111.8" r=".3"/>
<circle cx="91.3" cy="102.3" r=".3"/>
<circle cx="91.3" cy="108.6" r=".3"/>
<circle cx="91.3" cy="116.5" r=".3"/>
<circle cx="91.3" cy="107.1" r=".3"/>
<circle cx="91.3" cy="118.1" r=".3"/>
<circle cx="91.3" cy="113.4" r=".3"/>
<circle cx="91.3" cy="105.5" r=".3"/>
<circle cx="91.3" cy="100.8" r=".3"/>
<circle cx="91.3" cy="110.2" r=".3"/>
<circle cx="91.3" cy="103.9" r=".3"/>
<circle cx="129.1" cy="114.9" r=".3"/>
<circle cx="129.1" cy="102.3" r=".3"/>
<circle cx="138.6" cy="114.9" r=".3"/>
<circle cx="138.6" cy="102.3" r=".3"/>
<circle cx="148" cy="102.3" r=".3"/>
<circle cx="157.4" cy="102.3" r=".3"/>
<circle cx="187.4" cy="118.1" r=".3"/>
<circle cx="187.4" cy="102.3" r=".3"/>
<circle cx="196.8" cy="118.1" r=".3"/>
<circle cx="196.8" cy="102.3" r=".3"/>
<circle cx="206.3" cy="102.3" r=".29"/>
<circle cx="206.3" cy="118.1" r=".29"/>
<circle cx="215.7" cy="102.3" r=".3"/>
<circle cx="215.7" cy="118.1" r=".3"/>
<circle cx="56.7" cy="121.2" r=".29"/>
<circle cx="91.3" cy="121.2" r=".3"/>
<circle cx="91.3" cy="122.8" r=".3"/>
<circle cx="129.1" cy="122.8" r=".3"/>
<circle cx="138.6" cy="122.8" r=".3"/>
<circle cx="187.4" cy="125.9" r=".3"/>
<circle cx="196.8" cy="125.9" r=".3"/>
<circle cx="206.3" cy="125.9" r=".29"/>
<circle cx="215.7" cy="125.9" r=".3"/>
</g>
<g font-size="1.4">
<text x="35.3" y="16.7">0.95V_VDDC</text>
<text x="44.1" y="17.8">BD1</text>
<text x="53.6" y="17.1">0.95VDDC</text>
<text x="64.6" y="17.1">U6A</text>
<text x="126" y="13.9">0.95VDDC</text>
<text x="184.2" y="13.9">0.95VDDC</text>
<text x="40.9" y="23.4">HI1812V101R-10</text>
<text x="61.6" y="23.3">G7</text>
<text x="61.8" y="20.1">F6</text>
<text x="61.8" y="21.7">F8</text>
<text x="65.4" y="21.1">VDDC1</text>
<text x="65.4" y="22.7">VDDC2</text>
<text x="131.7" y="21.8">C119</text>
<text x="131.7" y="23.7">10uF/6.3V</text>
<text x="141.1" y="21.8">C120</text>
<text x="141.1" y="23.7">4.7uF/6.3V</text>
<text x="149.6" y="21.8">C121</text>
<text x="149.6" y="23.4">0.1uF</text>
<text x="159" y="21.8">C122</text>
<text x="159" y="23.4">0.1uF</text>
<text x="189.9" y="21.8">C123</text>
<text x="189.9" y="23.7">10uF/6.3V</text>
<text x="199.4" y="21.8">C124</text>
<text x="199.4" y="23.7">4.7uF/6.3V</text>
<text x="207.9" y="21.8">C125</text>
<text x="207.9" y="23.4">0.1uF</text>
<text x="217.3" y="21.8">C126</text>
<text x="217.3" y="23.4">0.1uF</text>
<text x="61.6" y="24.8">G9</text>
<text x="61.7" y="26.4">H6</text>
<text x="61.7" y="28">H8</text>
<text x="62" y="29.6">J7</text>
<text x="65.4" y="24.3">VDDC3</text>
<text x="65.4" y="25.9">VDDC4</text>
<text x="65.4" y="27.4">VDDC5</text>
<text x="65.4" y="29">VDDC6</text>
<text x="62" y="31.2">J9</text>
<text x="65.4" y="30.6">VDDC7</text>
<text x="65.4" y="32.2">VDDC8</text>
<text x="126" y="31.2">0.95VDDC</text>
<text x="184.2" y="31.2">0.95VDDC</text>
<text x="35.3" y="40.3">0.95V_CVDDC</text>
<text x="131.7" y="39.1">C127</text>
<text x="131.7" y="41">10uF/6.3V</text>
<text x="141.1" y="39.1">C128</text>
<text x="141.1" y="41">4.7uF/6.3V</text>
<text x="149.6" y="39.1">C129</text>
<text x="149.6" y="40.7">0.1uF</text>
<text x="159" y="39.1">C130</text>
<text x="159" y="40.7">0.1uF</text>
<text x="189.9" y="39.1">C131</text>
<text x="189.9" y="41">10uF/6.3V</text>
<text x="199.4" y="39.1">C132</text>
<text x="199.4" y="41">4.7uF/6.3V</text>
<text x="207.9" y="39.1">C133</text>
<text x="207.9" y="40.7">0.1uF</text>
<text x="217.3" y="39.1">C134</text>
<text x="217.3" y="40.7">0.1uF</text>
<text x="44.1" y="43.1">BD3</text>
<text x="53.6" y="42.2">0.95C_VDDC</text>
<text x="61.8" y="45.3">E5</text>
<text x="65.4" y="46.4">C_VDDC</text>
<text x="40.9" y="48.6">HI1812V101R-10</text>
<text x="126" y="50.1">0.95C_VDDC</text>
<text x="184.2" y="50.1">0.95VP</text>
<text x="209.4" y="50.1">0.95VP</text>
<text x="35.3" y="54.5">0.95V_VP</text>
<text x="44.1" y="57.2">BD4</text>
<text x="55.1" y="54.9">0.95VP</text>
<text x="61.1" y="59.5">F10</text>
<text x="82.3" y="57.4">VSS1</text>
<text x="82.3" y="58.9">VSS2</text>
<text x="87.7" y="56.3">A11</text>
<text x="87.7" y="57.9">B2</text>
<text x="87.7" y="59.5">B5</text>
<text x="131.7" y="58">C135</text>
<text x="131.7" y="59.9">10uF/6.3V</text>
<text x="141.1" y="58">C136</text>
<text x="141.1" y="59.9">4.7uF/6.3V</text>
<text x="149.6" y="58">C137</text>
<text x="149.6" y="59.6">0.1uF</text>
<text x="189" y="58">C138</text>
<text x="189" y="59.6">X_100uF6.3V</text>
<text x="200" y="58">C139</text>
<text x="200" y="59.6">X_100uF6.3V</text>
<text x="215.1" y="58">C140</text>
<text x="215.1" y="59.9">10uF/6.3V</text>
<text x="224.6" y="58">C141</text>
<text x="224.6" y="59.9">4.7uF/6.3V</text>
<text x="233" y="58">C142</text>
<text x="233" y="59.6">0.1uF</text>
<text x="242.5" y="58">C143</text>
<text x="242.5" y="59.6">0.1uF</text>
<text x="40.9" y="62.7">HI1812V101R-10</text>
<text x="60.9" y="62.7">H10</text>
<text x="61.6" y="61.1">G5</text>
<text x="62" y="64.2">J5</text>
<text x="65.4" y="60.5">VP1</text>
<text x="65.4" y="62.1">VP2</text>
<text x="65.4" y="63.7">VP3</text>
<text x="65.4" y="65.2">VP4</text>
<text x="82.3" y="60.5">VSS3</text>
<text x="82.3" y="62.1">VSS4</text>
<text x="82.3" y="63.7">VSS5</text>
<text x="82.3" y="65.2">VSS6</text>
<text x="87.7" y="61.1">B11</text>
<text x="87.7" y="62.7">C6</text>
<text x="87.7" y="64.2">C7</text>
<text x="87.7" y="65.8">C8</text>
<text x="81.5" y="71.5">VSS10</text>
<text x="82.3" y="66.8">VSS7</text>
<text x="82.3" y="68.4">VSS8</text>
<text x="82.3" y="70">VSS9</text>
<text x="87.7" y="67.4">C9</text>
<text x="87.7" y="69">C10</text>
<text x="87.7" y="70.5">C13</text>
<text x="184.2" y="70.6">0.95VP</text>
<text x="209.4" y="70.6">0.95VP</text>
<text x="35.3" y="76.6">1.8V_EXT</text>
<text x="53.7" y="76.6">1.8VDDR</text>
<text x="81.5" y="73.1">VSS11</text>
<text x="81.5" y="74.7">VSS12</text>
<text x="81.5" y="76.2">VSS13</text>
<text x="81.5" y="77.8">VSS14</text>
<text x="87.7" y="72.1">D5</text>
<text x="87.7" y="73.7">E2</text>
<text x="87.7" y="75.2">E11</text>
<text x="87.7" y="76.8">F5</text>
<text x="44.1" y="79.2">BD6</text>
<text x="60.9" y="83.1">D11</text>
<text x="61.7" y="81.5">D4</text>
<text x="65.4" y="82.5">VDDR1</text>
<text x="81.5" y="79.4">VSS15</text>
<text x="81.5" y="81">VSS16</text>
<text x="81.5" y="82.5">VSS17</text>
<text x="87.7" y="78.4">F7</text>
<text x="87.7" y="80">F9</text>
<text x="87.7" y="81.5">F13</text>
<text x="87.7" y="83.1">G6</text>
<text x="189" y="78.5">C144</text>
<text x="189" y="80.1">47uF6.3V</text>
<text x="200" y="78.5">C145</text>
<text x="200" y="80.1">47uF6.3V</text>
<text x="215.1" y="78.5">C146</text>
<text x="215.1" y="80.3">10uF/6.3V</text>
<text x="224.6" y="78.5">C147</text>
<text x="224.6" y="80.3">4.7uF/6.3V</text>
<text x="233" y="78.5">C148</text>
<text x="233" y="80.1">0.1uF</text>
<text x="242.5" y="78.5">C149</text>
<text x="242.5" y="80.1">0.1uF</text>
<text x="40.9" y="84.7">HI1812V101R-10</text>
<text x="61.2" y="86.3">L11</text>
<text x="61.9" y="84.7">L4</text>
<text x="65.4" y="84.1">VDDR2</text>
<text x="65.4" y="85.7">VDDR3</text>
<text x="65.4" y="87.3">VDDR4</text>
<text x="81.5" y="84.1">VSS18</text>
<text x="81.5" y="85.7">VSS19</text>
<text x="81.5" y="87.3">VSS20</text>
<text x="81.5" y="88.9">VSS21</text>
<text x="87.7" y="84.7">G8</text>
<text x="87.7" y="86.3">G10</text>
<text x="87.7" y="87.8">H2</text>
<text x="87.7" y="89.4">H5</text>
<text x="81.5" y="90.4">VSS22</text>
<text x="81.5" y="92">VSS23</text>
<text x="81.5" y="93.6">VSS24</text>
<text x="81.5" y="95.2">VSS25</text>
<text x="87.7" y="91">H7</text>
<text x="87.7" y="92.6">H9</text>
<text x="87.7" y="94.1">J6</text>
<text x="87.7" y="95.7">J8</text>
<text x="126" y="91.1">1.8VDDR</text>
<text x="184.2" y="91.1">1.8VDDR</text>
<text x="35.3" y="98.6">1.8V_EXT</text>
<text x="44.1" y="101.3">BD7</text>
<text x="52.1" y="98.6">1.8C_VDDR</text>
<text x="81.5" y="96.7">VSS26</text>
<text x="81.5" y="98.3">VSS27</text>
<text x="81.5" y="99.9">VSS28</text>
<text x="81.5" y="101.5">VSS29</text>
<text x="87.7" y="97.3">J10</text>
<text x="87.7" y="98.8">J13</text>
<text x="87.7" y="100.5">K5</text>
<text x="130.7" y="98.9">C150</text>
<text x="130.7" y="100.5">47uF6.3V</text>
<text x="141.1" y="98.9">C151</text>
<text x="141.1" y="100.8">10uF/6.3V</text>
<text x="150.5" y="98.9">C152</text>
<text x="150.5" y="100.8">4.7uF/6.3V</text>
<text x="159" y="98.9">C153</text>
<text x="159" y="100.5">0.1uF</text>
<text x="168.5" y="98.9">C154</text>
<text x="168.5" y="100.5">0.1uF</text>
<text x="189" y="98.9">C155</text>
<text x="189" y="100.5">47uF6.3V</text>
<text x="199.4" y="98.9">C156</text>
<text x="199.4" y="100.8">10uF/6.3V</text>
<text x="208.8" y="98.9">C157</text>
<text x="208.8" y="100.8">4.7uF/6.3V</text>
<text x="217.3" y="98.9">C158</text>
<text x="217.3" y="100.5">0.1uF</text>
<text x="226.8" y="98.9">C159</text>
<text x="226.8" y="100.5">0.1uF</text>
<text x="40.9" y="106.8">HI1812V101R-10</text>
<text x="61.8" y="103.6">A5</text>
<text x="65.4" y="104.6">C_VDDR</text>
<text x="81.5" y="103">VSS30</text>
<text x="81.5" y="104.6">VSS31</text>
<text x="81.5" y="106.2">VSS32</text>
<text x="81.5" y="107.7">VSS33</text>
<text x="87.7" y="102">K11</text>
<text x="87.7" y="103.6">L2</text>
<text x="87.7" y="105.2">L5</text>
<text x="87.7" y="106.7">M6</text>
<text x="81.5" y="109.3">VSS34</text>
<text x="81.5" y="110.9">VSS35</text>
<text x="81.5" y="112.5">VSS36</text>
<text x="87.7" y="108.3">M7</text>
<text x="87.7" y="109.9">M8</text>
<text x="87.7" y="111.5">M9</text>
<text x="87.7" y="113">M10</text>
<text x="126" y="111.5">1.8C_VDDR</text>
<text x="35.3" y="115.9">1.8V_EXT</text>
<text x="44.1" y="118.6">BD8</text>
<text x="53.7" y="115.9">1.8VPH</text>
<text x="81.5" y="114">VSS37</text>
<text x="81.5" y="115.6">VSS38</text>
<text x="81.5" y="117.2">VSS39</text>
<text x="81.5" y="118.8">VSS40</text>
<text x="87.7" y="114.6">M13</text>
<text x="87.7" y="116.2">N5</text>
<text x="87.7" y="117.8">N11</text>
<text x="87.7" y="119.3">P2</text>
<text x="131.7" y="119.4">C160</text>
<text x="141.1" y="119.4">C161</text>
<text x="149.6" y="119.4">C162</text>
<text x="184.2" y="114.7">1.8VPH</text>
<text x="40.9" y="124.1">HI1812V101R-10</text>
<text x="61.7" y="120.9">D8</text>
<text x="61.9" y="122.5">L8</text>
<text x="65.4" y="121.9">VPH1</text>
<text x="65.4" y="123.5">VPH2</text>
<text x="81.5" y="120.4">VSS41</text>
<text x="81.5" y="121.9">VSS42</text>
<text x="81.5" y="123.5">VSS43</text>
<text x="87.7" y="120.9">P5</text>
<text x="87.7" y="122.5">P11</text>
<text x="131.7" y="121.3">10uF/6.3V</text>
<text x="141.1" y="121.3">4.7uF/6.3V</text>
<text x="149.6" y="121">0.1uF</text>
<text x="189" y="122.6">C163</text>
<text x="189" y="124.1">47uF6.3V</text>
<text x="199.4" y="122.6">C164</text>
<text x="199.4" y="124.5">10uF/6.3V</text>
<text x="208.8" y="122.6">C165</text>
<text x="208.8" y="124.5">4.7uF/6.3V</text>
<text x="217.3" y="122.6">C166</text>
<text x="217.3" y="124.1">0.1uF</text>
<text x="226.8" y="122.6">C167</text>
<text x="226.8" y="124.1">0.1uF</text>
<text x="64.6" y="127.3">PI7C9X3G808GP</text>
<text x="218.9" y="146.2">Title</text>
<text x="225.2" y="147.7">PCIe x4 a 4x NVMe M.2 - PI7C9X3G808GP</text>
<text x="218.9" y="150.9">Size</text>
<text x="218.9" y="155.6">Date:</text>
<text x="218.9" y="152.5">Custom</text>
<text x="225.2" y="150.9">Document Number</text>
<text x="250.4" y="155.6">Sheet</text>
<text x="258.3" y="155.6">13</text>
<text x="263" y="155.6">of</text>
<text x="267.7" y="155.6">20</text>
<text x="270.9" y="150.9">Rev</text>
<text x="272.4" y="152.5">1.6</text>
</g>
<g font-size="1.1">
<text x="29" y="1.1">5</text>
<text x="83.7" y="1.1">4</text>
<text x="138.6" y="1.1">3</text>
<text x="193.3" y="1.1">2</text>
<text x="248.2" y="1.1">1</text>
<text x=".4" y="21.8">D</text>
<text x="276" y="21.8">D</text>
<text x=".4" y="60.4">C</text>
<text x="276" y="60.4">C</text>
<text x=".4" y="99">B</text>
<text x="276" y="99">B</text>
<text x=".4" y="137.5">A</text>
<text x="276" y="137.5">A</text>
<text x="29" y="157.1">5</text>
<text x="83.7" y="157.1">4</text>
<text x="138.6" y="157.1">3</text>
<text x="193.3" y="157.1">2</text>
<text x="248.2" y="157.1">1</text>
</g>
</svg>
